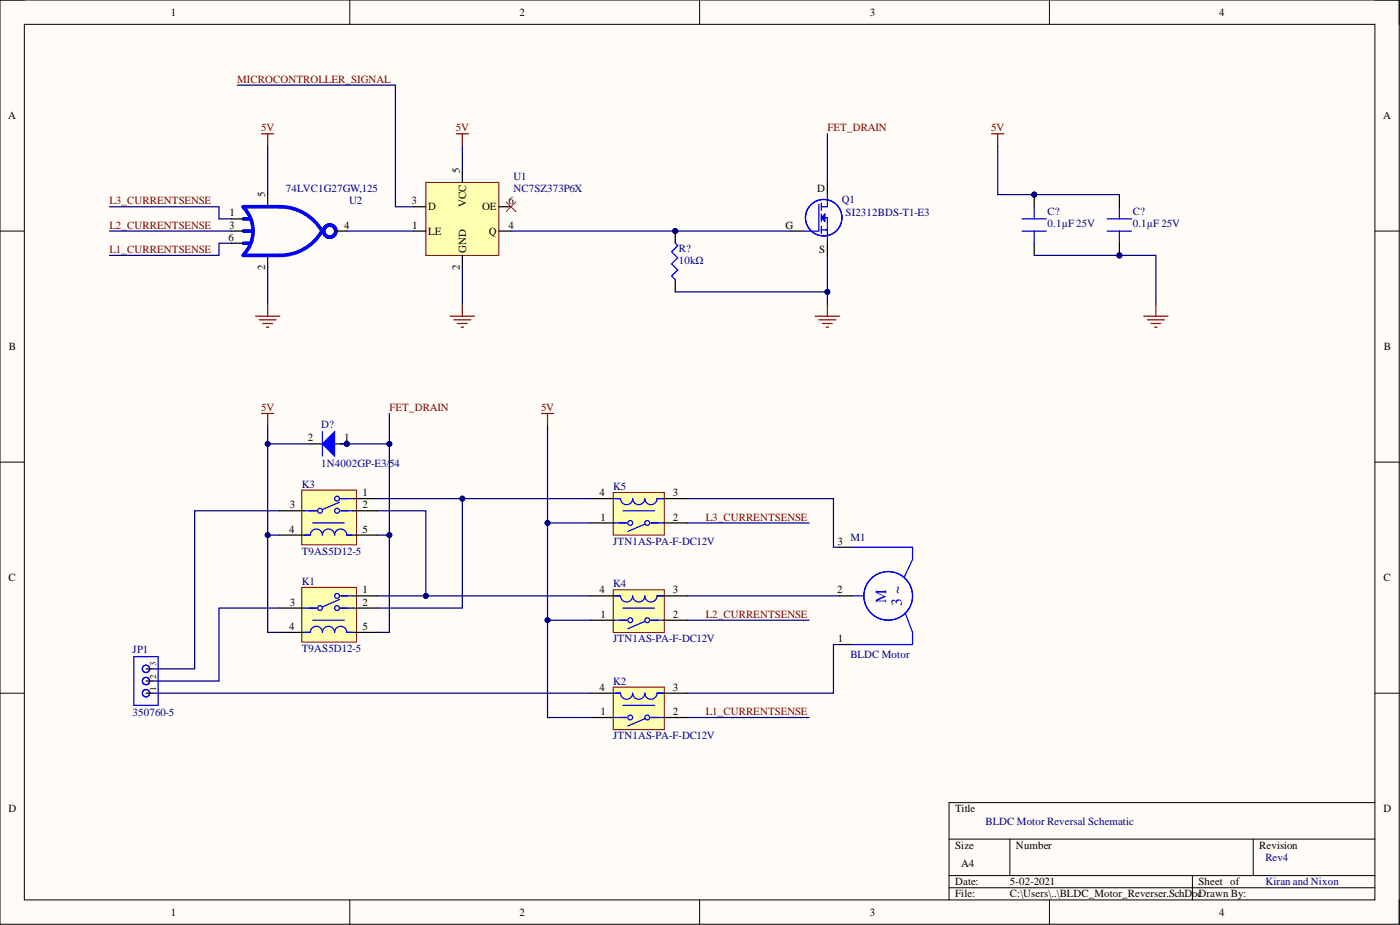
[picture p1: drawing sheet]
<svg xmlns="http://www.w3.org/2000/svg" width="292mm" height="193mm" viewBox="0 0 292 193" stroke-linecap="round" stroke-linejoin="round" font-family="sans-serif">
<path d="M0 0h291.9v192.8h-291.9z" fill-rule="evenodd" fill="#fffcf8"/>
<path d="M0 0h291.9v192.8h-291.9z" fill="none" stroke="#000" stroke-width=".21"/>
<path d="M5.1 5.1h281.8v182.6h-281.8z" fill-rule="evenodd" fill="#fffcf8"/>
<g fill="none" stroke="#000" stroke-width=".21">
<path d="M0 0h5.1M5.1 5.1h281.8v182.6h-281.8zM73 0v5.1M146 0v5.1M219 0v5.1M286.9 0h5v5.1M0 48.2h5.1M286.9 48.2h5M0 96.4h5.1M286.9 96.4h5M0 144.6h5.1M286.9 144.6h5"/>
<path d="M198 175.1h88.9M210.7 175.1v7.6M261.5 175.1v7.6M286.9 167.4h-88.9v20.3M73 187.7v5.1M146 187.7v5.1M198 182.7h88.9M198 185.2h88.9M219 187.7v5.1M248.8 182.7v5M291.9 187.7v5.1"/>
</g>
<g fill="none" stroke="#00f" stroke-width=".25">
<path d="M177.7 114.2h12.7v2.5l-1.8 3.8M177.7 124.3h2.5M188.9 127.9l1.5 4v2.6h-12.7"/>
<circle cx="185.3" cy="124.3" r="5.1"/>
</g>
<path d="M172.6 38.1v2.5M165 48.2h2.5M172.6 50.7v2.6M175.2 114.2h2.5M175.2 134.5h2.5M175.2 124.3h2.5" fill="none" stroke="#000" stroke-width=".25"/>
<path d="M53.3 66h5.1M54.1 66.7h3.5M54.8 67.5h2.1M55.6 68.2h.5M55.8 63.4v2.6M170.1 66h5.1M170.8 66.7h3.6M171.6 67.5h2M172.4 68.2h.5M172.6 63.4v2.6" fill="none" stroke="#800000" stroke-width=".25"/>
<path d="M171.4 45.4l.7-.7v1.5z" fill="#00f"/>
<g fill="none" stroke="#00f" stroke-width=".25">
<path d="M170.8 42.6v5.6h-3.3M171.4 45.4l.7-.7v1.5zM171.4 42.4v1.5M171.4 44.7v1.5M171.4 47.2v1.5M171.4 48h1.2M172.1 45.4h.5v5.3M172.6 40.6v2.5h-1.2"/>
<circle cx="171.9" cy="45.4" r="3.8"/>
</g>
<path d="M127.9 143.3h10.7v8.9h-10.7z" fill-rule="evenodd" fill="#ffffb0"/>
<path d="M127.9 143.3h10.7v8.9h-10.7z" fill="none" stroke="#800000" stroke-width=".21"/>
<path d="M123.1 144.6h5.1M123.1 149.7h5.1M138.4 144.6h5M138.4 149.7h5" fill="none" stroke="#000" stroke-width=".25"/>
<g fill="none" stroke="#00f" stroke-width=".25">
<path d="M128.2 144.6h1.3a1.27 1.27 0 0 0 1.2 1.3 1.27 1.27 0 0 0 1.3-1.3 1.27 1.27 0 0 0 1.3 1.3 1.27 1.27 0 0 0 1.2-1.3 1.27 1.27 0 0 0 1.3 1.3 1.27 1.27 0 0 0 1.3-1.3h1.3M128.2 149.7h2.5M130 147.1h6.6M134.5 149.9l-3.5 1.6M135.8 149.7h2.6"/>
<circle cx="131.5" cy="149.7" r=".51"/>
<circle cx="135.1" cy="149.7" r=".51"/>
</g>
<path d="M127.9 123h10.7v8.9h-10.7z" fill-rule="evenodd" fill="#ffffb0"/>
<path d="M127.9 123h10.7v8.9h-10.7z" fill="none" stroke="#800000" stroke-width=".21"/>
<path d="M123.1 124.3h5.1M123.1 129.4h5.1M138.4 124.3h5M138.4 129.4h5" fill="none" stroke="#000" stroke-width=".25"/>
<g fill="none" stroke="#00f" stroke-width=".25">
<path d="M128.2 124.3h1.3a1.27 1.27 0 0 0 1.2 1.3 1.27 1.27 0 0 0 1.3-1.3 1.27 1.27 0 0 0 1.3 1.3 1.27 1.27 0 0 0 1.2-1.3 1.27 1.27 0 0 0 1.3 1.3 1.27 1.27 0 0 0 1.3-1.3h1.3M128.2 129.4h2.5M130 126.9h6.6M134.5 129.6l-3.5 1.6M135.8 129.4h2.6"/>
<circle cx="131.5" cy="129.4" r=".51"/>
<circle cx="135.1" cy="129.4" r=".51"/>
</g>
<path d="M127.9 102.7h10.7v8.9h-10.7z" fill-rule="evenodd" fill="#ffffb0"/>
<path d="M127.9 102.7h10.7v8.9h-10.7z" fill="none" stroke="#800000" stroke-width=".21"/>
<path d="M123.1 104h5.1M123.1 109.1h5.1M138.4 104h5M138.4 109.1h5" fill="none" stroke="#000" stroke-width=".25"/>
<g fill="none" stroke="#00f" stroke-width=".25">
<path d="M128.2 104h1.3a1.27 1.27 0 0 0 1.2 1.3 1.27 1.27 0 0 0 1.3-1.3 1.27 1.27 0 0 0 1.3 1.3 1.27 1.27 0 0 0 1.2-1.3 1.27 1.27 0 0 0 1.3 1.3 1.27 1.27 0 0 0 1.3-1.3h1.3M128.2 109.1h2.5M130 106.6h6.6M134.5 109.3l-3.5 1.6M135.8 109.1h2.6"/>
<circle cx="131.5" cy="109.1" r=".51"/>
<circle cx="135.1" cy="109.1" r=".51"/>
</g>
<path d="M63 102.2h11.4v11.5h-11.4z" fill-rule="evenodd" fill="#ffffb0"/>
<path d="M63 102.2h11.4v11.5h-11.4z" fill="none" stroke="#800000" stroke-width=".21"/>
<path d="M58.4 111.6h5.1M58.4 106.6h5.1M73.6 111.6h5.1M73.6 104h5.1M73.6 106.6h5.1" fill="none" stroke="#000" stroke-width=".25"/>
<g fill="none" stroke="#00f" stroke-width=".25">
<path d="M63.5 111.6h1.2a1.27 1.27 0 0 1 1.3-1.2 1.27 1.27 0 0 1 1.3 1.2 1.27 1.27 0 0 1 1.2-1.2 1.27 1.27 0 0 1 1.3 1.2 1.27 1.27 0 0 1 1.3-1.2 1.27 1.27 0 0 1 1.3 1.2h1.2M63.5 106.6h2.5M65.2 109.1h6.6M70.8 104.8l-3.5 1.5M71.1 104h2.5M71.1 106.6h2.5"/>
<circle cx="66.8" cy="106.6" r=".51"/>
<circle cx="70.3" cy="106.6" r=".51"/>
<circle cx="70.3" cy="104" r=".51"/>
</g>
<path d="M63 122.5h11.4v11.5h-11.4z" fill-rule="evenodd" fill="#ffffb0"/>
<path d="M63 122.5h11.4v11.5h-11.4z" fill="none" stroke="#800000" stroke-width=".21"/>
<g fill="none" stroke="#000" stroke-width=".25">
<path d="M48.2 45.7h2.6M48.2 48.2h2.6M48.2 50.7h2.6M55.8 40.6v2.5M55.8 53.3v2.5M69.8 48.2h2.6M30.5 139.5h1.2M58.4 131.9h5.1M58.4 126.9h5.1M73.6 131.9h5.1M73.6 124.3h5.1M73.6 126.9h5.1"/>
<path d="M30.5 144.6h1.2M30.5 142.1h1.2"/>
</g>
<g fill="none" stroke="#00f" stroke-width=".25">
<path d="M27.9 137h5.1v10.1h-5.1zM63.5 131.9h1.2a1.27 1.27 0 0 1 1.3-1.2 1.27 1.27 0 0 1 1.3 1.2 1.27 1.27 0 0 1 1.2-1.2 1.27 1.27 0 0 1 1.3 1.2 1.27 1.27 0 0 1 1.3-1.2 1.27 1.27 0 0 1 1.3 1.2h1.2M63.5 126.9h2.5M65.2 129.4h6.6M70.8 125.1l-3.5 1.5M71.1 124.3h2.5M71.1 126.9h2.5"/>
<circle cx="30.5" cy="139.5" r=".76"/>
<circle cx="66.8" cy="126.9" r=".51"/>
<circle cx="70.3" cy="126.9" r=".51"/>
<circle cx="70.3" cy="124.3" r=".51"/>
<circle cx="30.5" cy="142.1" r=".76"/>
<circle cx="30.5" cy="144.6" r=".76"/>
</g>
<g fill="none" stroke="#00f" stroke-width=".76">
<path d="M50.7 43.2a7.1 7.1 0 0 1 0 10M50.8 43.1h7.6a10.2 10.2 0 0 1 8.8 5.1 10.1 10.1 0 0 1-8.8 5.1h-7.6M50.8 45.7h1.5M50.8 50.7h1.5M50.8 48.2h2"/>
<circle cx="68.8" cy="48.2" r="1.27"/>
</g>
<path d="M88.9 38.1h15.2v15.2h-15.2z" fill-rule="evenodd" fill="#ffffb0"/>
<path d="M88.9 38.1h15.2v15.2h-15.2z" fill="none" stroke="#800000" stroke-width=".21"/>
<path d="M96.5 35.5v2.6M86.3 48.2h2.6M86.3 43.1h2.6M96.5 53.3v2.5M104.1 48.2h2.5M104.1 43.1h2.5M140.9 58.4v2.5M64.7 92.6h2.6M69.8 92.6h2.6" fill="none" stroke="#000" stroke-width=".25"/>
<path d="M54.6 27.9h2.5M55.8 27.9v2.5M95.2 27.9h2.5M96.5 27.9v2.5M93.9 66h5.1M94.7 66.7h3.5M95.5 67.5h2M96.2 68.2h.5M96.5 63.4v2.6M54.6 86.3h2.5M55.8 86.3v2.5" fill="none" stroke="#800000" stroke-width=".25"/>
<path d="M105.6 42.1l2 2M107.6 42.1l-2 2" fill="none" stroke="#f00" stroke-width=".21"/>
<path d="M141.4 51.2l-1.3 1.3 1.3 1.3-1.3 1.3 1.3 1.2-1.3 1.3 .8 .8" fill="none" stroke="#00f" stroke-width=".25"/>
<path d="M67.3 92.6l2.5-2.5v5z" fill="#00f"/>
<path d="M213.2 48.2h5.1M213.2 45.7h5.1M215.8 43.1v2.6M215.8 48.2v2.5M231 48.2h5.1M231 45.7h5.1M233.6 43.1v2.6M233.6 48.2v2.5M67.3 92.6l2.5-2.5v5zM67.3 90.1v5" fill="none" stroke="#00f" stroke-width=".25"/>
<path d="M206.9 27.9h2.5M208.2 27.9v2.5M238.6 66h5.1M239.4 66.7h3.5M240.2 67.5h2M240.9 68.2h.5M241.2 63.4v2.6M113 86.3h2.5M114.2 86.3v2.5" fill="none" stroke="#800000" stroke-width=".25"/>
<path d="M215.8 50.7v2.6M233.6 40.6v2.5" fill="none" stroke="#000" stroke-width=".25"/>
<path d="M49.5 17.8h33v25.3h3.8M55.8 30.4v10.2M72.4 48.2h13.9M96.5 55.8v7.6M106.6 48.2h58.4M123.1 109.1h-8.9v20.3h8.9M143.4 104h30.5v10.2h1.3M143.4 124.3h31.8M175.2 134.5h-1.3v10.1h-30.5" fill="none" stroke="#000080" stroke-width=".25"/>
<circle cx="114.2" cy="129.4" r=".51" fill="#000080"/>
<circle cx="114.2" cy="129.4" r=".51" fill="none" stroke="#000080" stroke-width=".21"/>
<circle cx="114.2" cy="109.1" r=".51" fill="#000080"/>
<circle cx="114.2" cy="109.1" r=".51" fill="none" stroke="#000080" stroke-width=".21"/>
<path d="M172.6 27.9v10.2M55.8 55.8v7.6M140.9 60.9h31.7v2.5" fill="none" stroke="#000080" stroke-width=".25"/>
<circle cx="172.6" cy="60.9" r=".51" fill="#000080"/>
<circle cx="172.6" cy="60.9" r=".51" fill="none" stroke="#000080" stroke-width=".21"/>
<path d="M172.6 53.3v7.6" fill="none" stroke="#000080" stroke-width=".25"/>
<circle cx="172.6" cy="60.9" r=".51" fill="#000080"/>
<circle cx="172.6" cy="60.9" r=".51" fill="none" stroke="#000080" stroke-width=".21"/>
<path d="M96.5 30.4v5.1M22.8 43.1h22.9v2.6h2.5M22.8 48.2h25.4M48.2 50.7h-2.5v2.6h-22.9M78.7 106.6h10.2v17.7h-10.2M143.4 109.1h25.4M143.4 129.4h25.4M143.4 149.7h25.4" fill="none" stroke="#000080" stroke-width=".25"/>
<circle cx="88.9" cy="124.3" r=".51" fill="#000080"/>
<circle cx="88.9" cy="124.3" r=".51" fill="none" stroke="#000080" stroke-width=".21"/>
<path d="M96.5 104v22.9h-17.8" fill="none" stroke="#000080" stroke-width=".25"/>
<circle cx="96.5" cy="104" r=".51" fill="#000080"/>
<circle cx="96.5" cy="104" r=".51" fill="none" stroke="#000080" stroke-width=".21"/>
<path d="M71.1 92.6h10.1" fill="none" stroke="#000080" stroke-width=".25"/>
<circle cx="81.2" cy="92.6" r=".51" fill="#000080"/>
<circle cx="81.2" cy="92.6" r=".51" fill="none" stroke="#000080" stroke-width=".21"/>
<path d="M55.8 88.8v3.8M58.4 106.6h-17.8v32.9h-8.9M58.4 126.9h-12.7v15.2h-14" fill="none" stroke="#000080" stroke-width=".25"/>
<circle cx="55.8" cy="92.6" r=".51" fill="#000080"/>
<circle cx="55.8" cy="92.6" r=".51" fill="none" stroke="#000080" stroke-width=".21"/>
<path d="M55.8 111.6h2.6" fill="none" stroke="#000080" stroke-width=".25"/>
<circle cx="55.8" cy="111.6" r=".51" fill="#000080"/>
<circle cx="55.8" cy="111.6" r=".51" fill="none" stroke="#000080" stroke-width=".21"/>
<path d="M78.7 111.6h2.5" fill="none" stroke="#000080" stroke-width=".25"/>
<circle cx="81.2" cy="111.6" r=".51" fill="#000080"/>
<circle cx="81.2" cy="111.6" r=".51" fill="none" stroke="#000080" stroke-width=".21"/>
<path d="M114.2 129.4v20.3h8.9" fill="none" stroke="#000080" stroke-width=".25"/>
<circle cx="114.2" cy="129.4" r=".51" fill="#000080"/>
<circle cx="114.2" cy="129.4" r=".51" fill="none" stroke="#000080" stroke-width=".21"/>
<path d="M114.2 88.8v20.3" fill="none" stroke="#000080" stroke-width=".25"/>
<circle cx="114.2" cy="109.1" r=".51" fill="#000080"/>
<circle cx="114.2" cy="109.1" r=".51" fill="none" stroke="#000080" stroke-width=".21"/>
<path d="M88.9 124.3h34.2" fill="none" stroke="#000080" stroke-width=".25"/>
<circle cx="88.9" cy="124.3" r=".51" fill="#000080"/>
<circle cx="88.9" cy="124.3" r=".51" fill="none" stroke="#000080" stroke-width=".21"/>
<path d="M64.7 92.6h-8.9v39.3h2.6" fill="none" stroke="#000080" stroke-width=".25"/>
<circle cx="55.8" cy="92.6" r=".51" fill="#000080"/>
<circle cx="55.8" cy="92.6" r=".51" fill="none" stroke="#000080" stroke-width=".21"/>
<circle cx="55.8" cy="111.6" r=".51" fill="#000080"/>
<circle cx="55.8" cy="111.6" r=".51" fill="none" stroke="#000080" stroke-width=".21"/>
<path d="M81.2 86.3v45.6h-2.5" fill="none" stroke="#000080" stroke-width=".25"/>
<circle cx="81.2" cy="92.6" r=".51" fill="#000080"/>
<circle cx="81.2" cy="92.6" r=".51" fill="none" stroke="#000080" stroke-width=".21"/>
<circle cx="81.2" cy="111.6" r=".51" fill="#000080"/>
<circle cx="81.2" cy="111.6" r=".51" fill="none" stroke="#000080" stroke-width=".21"/>
<path d="M78.7 104h44.4" fill="none" stroke="#000080" stroke-width=".25"/>
<circle cx="96.5" cy="104" r=".51" fill="#000080"/>
<circle cx="96.5" cy="104" r=".51" fill="none" stroke="#000080" stroke-width=".21"/>
<path d="M208.2 30.4v10.2h25.4M215.8 53.3h25.4v10.1M31.7 144.6h91.4" fill="none" stroke="#000080" stroke-width=".25"/>
<g font-size="3.5" fill="#000080">
<text x="215.2" y="42.3">PIC?02</text>
<text x="140.4" y="50.1">PIR?02</text>
<text x="232.8" y="52.5">PIC?01</text>
</g>
<g font-size="3.2" fill="#00f">
<text x="184.9" y="125.8" transform="rotate(-90 184.9 125.8)">M</text>
<text x="188.2" y="126.3" transform="rotate(-90 188.2 126.3)">3 ~</text>
</g>
<g font-size="2.3">
<text x="35.6" y="3.3">1</text>
<text x="108.4" y="3.3">2</text>
<text x="181.5" y="3.3">3</text>
<text x="254.4" y="3.3">4</text>
<text x="1.7" y="24.9">A</text>
<text x="288.6" y="24.9">A</text>
<text x="55.3" y="41.1" transform="rotate(-90 55.3 41.1)">5</text>
<text x="96" y="36" transform="rotate(-90 96 36)">5</text>
<text x="170.5" y="40.1">D</text>
<text x="47.8" y="47.7">3</text>
<text x="47.9" y="45.2">1</text>
<text x="71.8" y="47.7">4</text>
<text x="85.9" y="42.6">3</text>
<text x="86" y="47.7">1</text>
<text x="89.4" y="43.9">D</text>
<text x="97.2" y="43.2" transform="rotate(-90 97.2 43.2)">VCC</text>
<text x="100.6" y="43.9">OE</text>
<text x="106.1" y="42.6">6</text>
<text x="106.1" y="47.7">4</text>
<text x="163.9" y="47.7">G</text>
<text x="47.6" y="50.2">6</text>
<text x="89.4" y="49">LE</text>
<text x="97.2" y="52.8" transform="rotate(-90 97.2 52.8)">GND</text>
<text x="102" y="49">Q</text>
<text x="170.9" y="52.8">S</text>
<text x="55.3" y="56.3" transform="rotate(-90 55.3 56.3)">2</text>
<text x="96" y="56.3" transform="rotate(-90 96 56.3)">2</text>
<text x="1.9" y="73.1">B</text>
<text x="288.7" y="73.1">B</text>
<text x="64.2" y="92.1">2</text>
<text x="71.8" y="92.1">1</text>
<text x="60.5" y="106">3</text>
<text x="75.7" y="103.5">1</text>
<text x="75.7" y="106">2</text>
<text x="125.1" y="103.5">4</text>
<text x="140.4" y="103.5">3</text>
<text x="60.3" y="111.1">4</text>
<text x="75.7" y="111.1">5</text>
<text x="125.3" y="108.6">1</text>
<text x="140.4" y="108.6">2</text>
<text x="174.7" y="113.7">3</text>
<text x="1.8" y="121.3">C</text>
<text x="75.7" y="123.8">1</text>
<text x="125.1" y="123.8">4</text>
<text x="140.4" y="123.8">3</text>
<text x="174.7" y="123.8">2</text>
<text x="288.6" y="121.3">C</text>
<text x="60.3" y="131.4">4</text>
<text x="60.5" y="126.3">3</text>
<text x="75.7" y="131.4">5</text>
<text x="75.7" y="126.3">2</text>
<text x="125.3" y="128.9">1</text>
<text x="140.4" y="128.9">2</text>
<text x="174.8" y="134">1</text>
<text x="125.1" y="144.1">4</text>
<text x="125.3" y="149.2">1</text>
<text x="140.4" y="144.1">3</text>
<text x="140.4" y="149.2">2</text>
<text x="1.8" y="169.5">D</text>
<text x="199.3" y="169.5">Title</text>
<text x="288.6" y="169.5">D</text>
<text x="199.3" y="177.1">Size</text>
<text x="212" y="177.1">Number</text>
<text x="262.7" y="177.1">Revision</text>
<text x="199.3" y="184.7">Date:</text>
<text x="200.6" y="180.9">A4</text>
<text x="210.7" y="184.7">5-02-2021</text>
<text x="250.1" y="184.7">Sheet of</text>
<text x="35.6" y="191">1</text>
<text x="108.4" y="191">2</text>
<text x="181.5" y="191">3</text>
<text x="199.3" y="187.2">File:</text>
<text x="210.7" y="187.2">C:\Users\..\BLDC_Motor_Reverser.SchDocDrawn By:</text>
<text x="254.4" y="191">4</text>
</g>
<g font-size="2.3" fill="#800000">
<text x="49.5" y="17.3">MICROCONTROLLER_SIGNAL</text>
<text x="54.5" y="27.4">5V</text>
<text x="95.1" y="27.4">5V</text>
<text x="172.6" y="27.4">FET_DRAIN</text>
<text x="206.8" y="27.4">5V</text>
<text x="22.8" y="42.6">L3_CURRENTSENSE</text>
<text x="22.8" y="47.7">L2_CURRENTSENSE</text>
<text x="22.8" y="52.8">L1_CURRENTSENSE</text>
<text x="54.5" y="85.8">5V</text>
<text x="81.2" y="85.8">FET_DRAIN</text>
<text x="112.9" y="85.8">5V</text>
<text x="147.2" y="108.6">L3_CURRENTSENSE</text>
<text x="147.2" y="128.9">L2_CURRENTSENSE</text>
<text x="147.2" y="149.2">L1_CURRENTSENSE</text>
</g>
<g font-size="2.3" fill="#000080">
<text x="59.7" y="40.1">74LVC1G27GW,125</text>
<text x="107.1" y="37.5">U1</text>
<text x="107.1" y="40.1">NC7SZ373P6X</text>
<text x="72.9" y="42.6">U2</text>
<text x="175.7" y="42.4">Q1</text>
<text x="176.4" y="45.2">SI2312BDS-T1-E3</text>
<text x="218.6" y="44.9">C?</text>
<text x="218.6" y="47.4">0.1µF 25V</text>
<text x="236.3" y="44.9">C?</text>
<text x="236.3" y="47.4">0.1µF 25V</text>
<text x="141.7" y="52.5">R?</text>
<text x="141.7" y="55.1">10kΩ</text>
<text x="67" y="89.3">D?</text>
<text x="63" y="101.7">K3</text>
<text x="67" y="97.4">1N4002GP-E3/54</text>
<text x="127.9" y="102.2">K5</text>
<text x="127.9" y="113.7">JTN1AS-PA-F-DC12V</text>
<text x="177.4" y="112.9">M1</text>
<text x="63" y="115.7">T9AS5D12-5</text>
<text x="63" y="122">K1</text>
<text x="127.9" y="122.5">K4</text>
<text x="27.7" y="136.2">JP1</text>
<text x="63" y="136">T9AS5D12-5</text>
<text x="127.9" y="134">JTN1AS-PA-F-DC12V</text>
<text x="177.4" y="137.3">BLDC Motor</text>
<text x="127.9" y="142.8">K2</text>
<text x="27.7" y="149.4">350760-5</text>
<text x="127.9" y="154.2">JTN1AS-PA-F-DC12V</text>
<text x="205.6" y="172">BLDC Motor Reversal Schematic</text>
<text x="264" y="179.6">Rev4</text>
<text x="264" y="184.7">Kiran and Nixon</text>
</g>
<g font-size="1.8">
<text x="32.6" y="141.6" transform="rotate(-90 32.6 141.6)">2</text>
<text x="32.6" y="139" transform="rotate(-90 32.6 139)">3</text>
<text x="32.6" y="144.1" transform="rotate(-90 32.6 144.1)">1</text>
</g>
<text font-size="1.1" fill="#000080" x="69.1" y="92.8">PID?01</text>
</svg>
